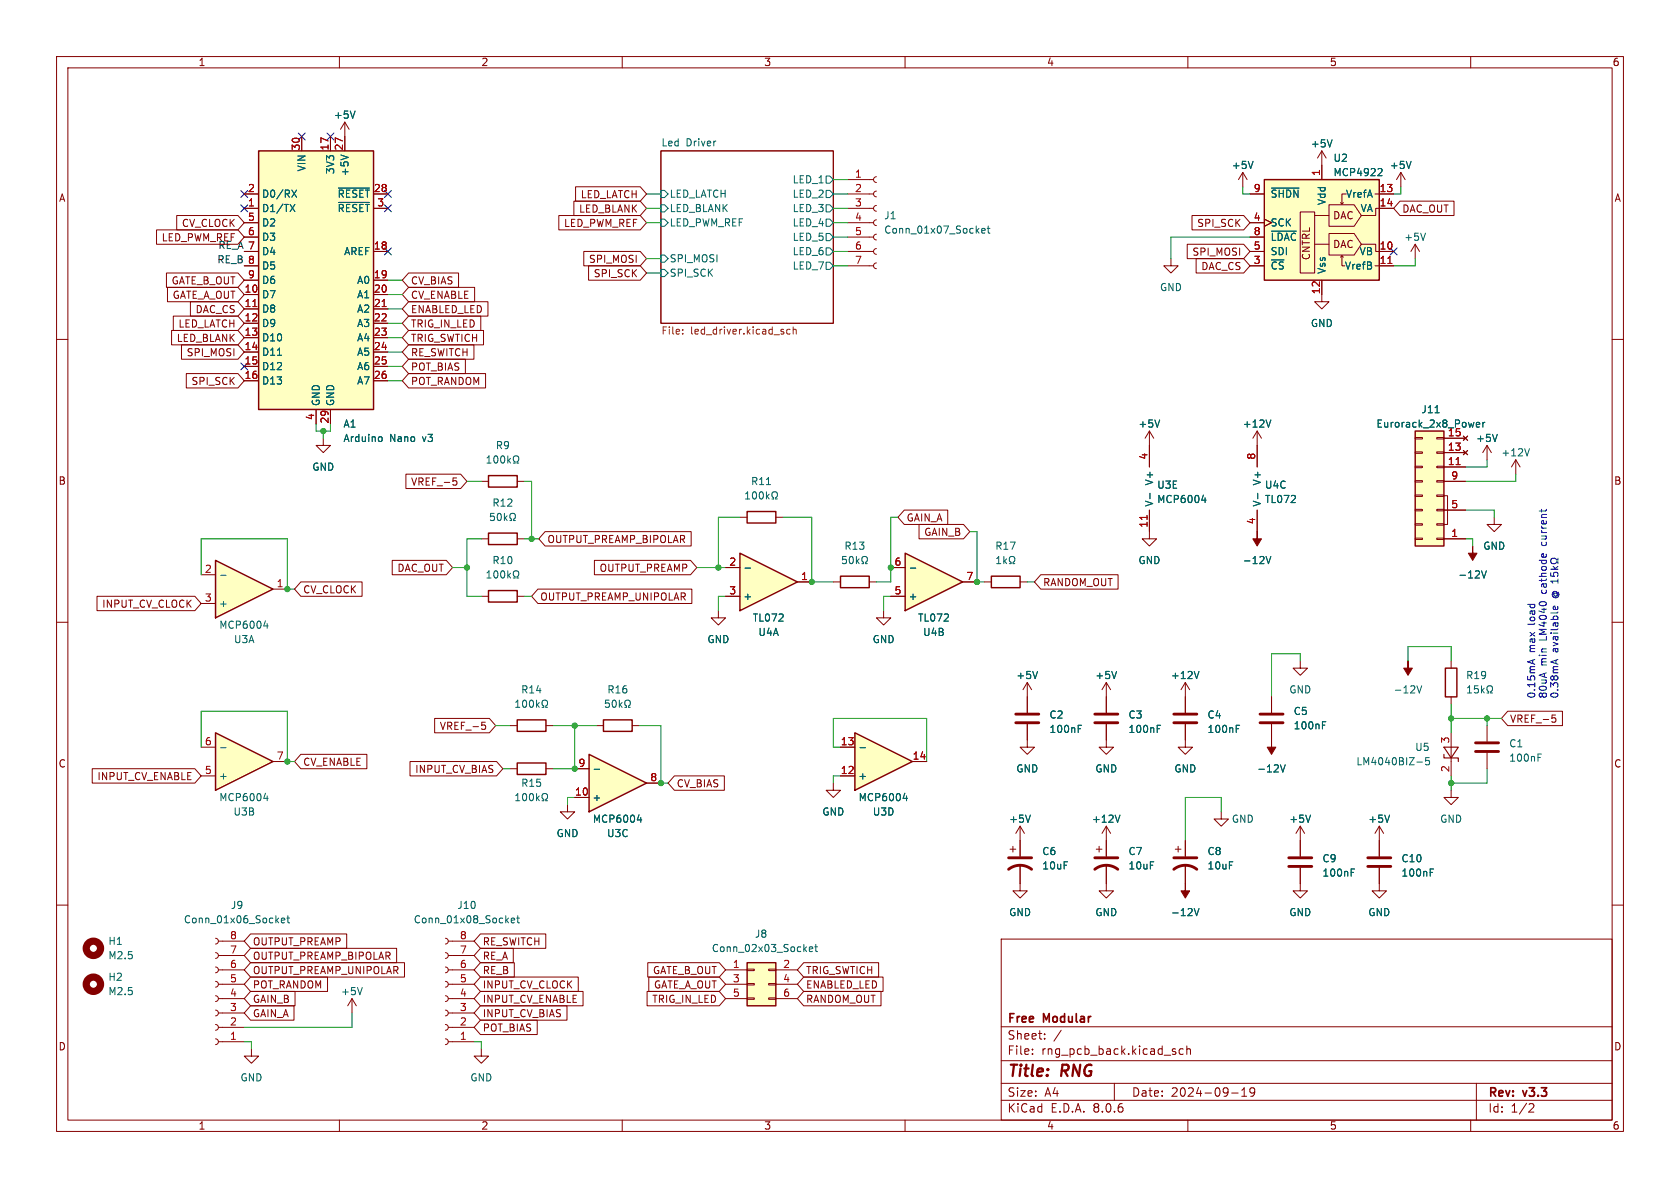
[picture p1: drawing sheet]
<svg xmlns="http://www.w3.org/2000/svg" width="297mm" height="210mm" viewBox="0 0 297 210" stroke-linecap="round" stroke-linejoin="round" font-family="sans-serif">
<g fill="none" stroke="#840000" stroke-width=".18">
<path d="M10 10h277v190h-277zM12 12h273v186h-273zM60 10v2M110 10v2M160 10v2M210 10v2M260 10v2M116.8 26.7h30.5v30.5h-30.5zM219.7 30.5l-.8 1.3M219.7 30.5v2.5M219.7 30.5l.8 1.3M247.6 30.5l-.7 1.3"/>
<path d="M247.6 30.5v2.5M247.6 30.5l.8 1.3M10 60h2M250.2 43.2l-.8 1.3M250.2 43.2v2.5M250.2 43.2l.8 1.3M285 60h2M57.1 77.5v1.2h1.3l-1.3 1.3-1.2-1.3h1.2M262.9 78.7l-.8 1.3M262.9 78.7v2.6M262.9 78.7l.8 1.3M268 81.3l-.8 1.3"/>
<path d="M268 81.3v2.5M268 81.3l.7 1.3M10 110h2M285 110h2M10 160h2M285 160h2M177 166h108v32h-108zM60 198v2M110 198v2M160 198v2M177 194.5h108M177 191.5h108"/>
<path d="M177 187.5h108M177 181.5h108M182.5 186.3v.1M182.5 185.5v.1M184.7 183.6v.1M184.7 182.8v.1M187.6 182.1l-1.3 2M197 191.5v3M207.7 185.4l.1 .1M207.7 185.9l.2 .2-.2 .3M209.2 185.5l-.5-.1-.2 .3v.4l.1 .2h.6M209.8 185.5l.2-.1 .4 .1 .1 .9"/>
<path d="M209.8 184.9v1.5M210 198v2M217.7 193.2h1.2M219.5 193.8h.9M219.5 192.7l.5-.4v1.5M221.8 192.9l-.3 .3h-.3l-.2-.3 .1-.5 .4-.1 .2 .1a.99 .99 0 0 1-.3 1.4h-.3M260 198v2M261 191.5v6.5M270.5 195.1l.5 .1 .2 .3-1 1.1h1"/>
</g>
<g fill="none" stroke="#006464" stroke-width=".18">
<path d="M116.8 33.7h.7l.6 .6-.6 .6h-.7zM116.8 36.2h.7l.6 .6-.6 .7h-.7zM116.8 38.7h.7l.6 .7-.6 .6h-.7zM146 36.2h.7l.6 .6-.6 .7h-.7zM146 31.1h.7l.6 .7-.6 .6h-.7zM146 33.7h.7l.6 .6-.6 .6h-.7zM146 38.7h.7l.6 .7-.6 .6h-.7zM221.5 28.5l-.4 1.3M249.5 28.5l-.5 1.3M116.8 45.1h.7l.6 .6-.6 .7h-.7zM116.8 47.6h.7l.6 .7-.6 .6h-.7zM146 41.3h.7l.6 .6-.6 .6h-.7z"/>
<path d="M146 46.4h.7l.6 .6-.6 .6h-.7zM146 43.8h.7l.6 .7-.6 .6h-.7zM252 41.2l-.4 1.3M264.7 76.8l-.4 1.2M270.4 79.3l-.4 1.3"/>
</g>
<path d="M120.7 58.9v.2M120.7 58.3v.1M139.7 58.3l-.4-.1-.2 .3 .1 .5h.5M140.2 58.3l.2-.1 .3 .1 .1 .8M140.2 57.8v1.3" fill="none" stroke="#725600" stroke-width=".18"/>
<circle cx="16.5" cy="174" r="1.27" fill="none" stroke="#840000" stroke-width="1.3"/>
<path d="M45.7 26.7h20.3v45.7h-20.3z" fill="#ffffc2"/>
<path d="M45.7 26.7h20.3v45.7h-20.3z" fill="none" stroke="#840000" stroke-width=".25"/>
<g fill="none" stroke="#840000" stroke-width=".18">
<path d="M43.2 36.8h2.5M43.2 34.3h2.5M43.2 39.4h2.5M53.3 24.1v2.6M58.4 24.1v2.6M61 21.6v5.1M61 21.6l-.8 1.3M61 21.6l.7 1.3M66 36.8h2.6M66 34.3h2.6M43.2 52.1h2.5M43.2 54.6h2.5"/>
<path d="M43.2 57.2h2.5M43.2 59.7h2.5M43.2 44.5h2.5M43.2 49.5h2.5M43.2 41.9h2.5M43.2 47h2.5M66 52.1h2.6M66 54.6h2.6M66 57.2h2.6M66 59.7h2.6M66 44.5h2.6M66 49.5h2.6"/>
<path d="M43.2 62.2h2.5M43.2 64.8h2.5M43.2 67.3h2.5M55.9 72.4v2.5M58.4 72.4v2.5M66 62.2h2.6M66 64.8h2.6M66 67.3h2.6M85.1 185.4v1.3h1.3l-1.3 1.3-1.3-1.3h1.3"/>
</g>
<path d="M62.8 19.6l-.4 1.3M51.3 36.1l.8 1.3M51.6 33.6l.8 1.3M52.1 36.1l-.8 1.3M52.4 33.6l-.8 1.3M59.8 33.2h5.5M59.8 35.8h5.5M60.3 27.4l1.2 .4M49 62.8h.8M67.1 77.2l.3 .1 .2 .1-.1 .5-.4 .1" fill="none" stroke="#006464" stroke-width=".18"/>
<path d="M44.7 54.2h.7M67.6 54.2h.7" fill="none" stroke="#a90000" stroke-width=".18"/>
<path d="M132.1 170.2h5.1v7.6h-5.1z" fill="#ffffc2"/>
<g fill="none" stroke="#840000" stroke-width=".18">
<path d="M207 45.7v1.3h1.3l-1.3 1.3-1.3-1.3h1.3M100.3 142.2v1.3h1.3l-1.3 1.3-1.2-1.3h1.2M62.2 176.5l-.7 1.3M62.2 176.5v2.6M62.2 176.5l.8 1.3M78.7 165.9l.4 .1 .1 .4-.1 .3-.4 .2M78.7 168.4l.4 .2 .1 .3-.1 .4-.4 .1M78.7 170.9l.4 .2 .1 .4-.1 .3-.4 .2M78.7 173.5l.4 .1 .1 .4-.1 .3-.4 .2M78.7 176l.4 .2 .1 .3-.1 .4-.4 .1M78.7 178.6l.4 .1 .1 .4-.1 .3-.4 .2M79.2 171.5h4.6"/>
<path d="M79.2 174h4.6M79.2 176.5h4.6M79.2 166.4h4.6M79.2 168.9h4.6M79.2 179.1h4.6M128.3 171.5h3.8M128.3 174h3.8M128.3 176.5h3.8M132.1 176.4h1.2v.3h-1.2zM132.1 173.9h1.2v.2h-1.2zM132.1 171.3h1.2v.3h-1.2zM135.9 176.4h1.3v.3h-1.3z"/>
<path d="M135.9 173.9h1.3v.2h-1.3zM135.9 171.3h1.3v.3h-1.3zM137.2 171.5h3.8M137.2 174h3.8M137.2 176.5h3.8M44.4 185.4v1.3h1.3l-1.3 1.3-1.2-1.3h1.2M78.7 181.1l.4 .2 .1 .3-.1 .4-.4 .1M78.7 183.6l.4 .2 .1 .4-.1 .3-.4 .2M79.2 181.6h4.6M79.2 184.2h4.6"/>
</g>
<path d="M132.1 170.2h5.1v7.6h-5.1z" fill="none" stroke="#840000" stroke-width=".25"/>
<path d="M64 174.6l-.4 1.2M90.4 162.7l.6-.1-.1-.2-.3-.1-.2 .2v.6h.5M91.3 162.3h.5M91.5 161.9v1.1l.3 .1M143.1 167.8l.6-.1-.1-.3h-.3l-.2 .2v.6h.5M144 167.4h.5M144.2 166.9v1.1l.3 .2" fill="none" stroke="#006464" stroke-width=".18"/>
<path d="M38.1 129.5l10.2 5.1-10.2 5.1z" fill="#ffffc2"/>
<path d="M86.4 104.4h5v2h-5zM38.1 129.5l10.2 5.1-10.2 5.1zM91.4 127.3h5.1v2h-5.1z" fill="none" stroke="#840000" stroke-width=".25"/>
<g fill="none" stroke="#840000" stroke-width=".18">
<path d="M85.1 105.4h1.3M91.4 105.4h1.3M35.6 137.2h2.5M35.6 132.1h2.5M48.3 134.6h2.5M90.2 128.3h1.2M96.5 128.3h1.3M38.1 165.9l.4 .1 .1 .4-.1 .3-.4 .2M38.1 168.4l.4 .2 .1 .3-.1 .4-.4 .1M38.1 170.9l.4 .2 .1 .4-.1 .3-.4 .2M38.1 173.5l.4 .1 .1 .4-.1 .3-.4 .2M38.1 176l.4 .2 .1 .3-.1 .4-.4 .1"/>
<path d="M38.1 178.6l.4 .1 .1 .4-.1 .3-.4 .2M38.6 166.4h4.6M38.6 168.9h4.6M38.6 171.5h4.6M38.6 174h4.6M38.6 176.5h4.6M38.6 179.1h4.6M38.1 181.1l.4 .2 .1 .3-.1 .4-.4 .1M38.1 183.6l.4 .2 .1 .4-.1 .3-.4 .2M38.6 181.6h4.6M38.6 184.2h4.6"/>
</g>
<g fill="none" stroke="#006464" stroke-width=".18">
<path d="M86.1 102.2h.7M86.1 101.3l.4-.4v1.3M87.4 101l.2-.1a.68 .68 0 0 1 .4 .6 .68 .68 0 0 1-.4 .7l-.2-.1-.1-.4zM88.6 101l.2-.1a.68 .68 0 0 1 .4 .6 .68 .68 0 0 1-.4 .7l-.2-.1-.1-.4zM89.8 100.9v1.3M89.9 101.7l.4 .5M90.3 101.3l-.5 .5M90.7 102.2h.3v-.3a.54 .54 0 0 1-.2-.7 .54 .54 0 0 1 .7-.2 .58 .58 0 0 1-.1 .9v.3h.3M39 132.2h1M91.2 125h.7M91.2 124.1l.3-.3v1.2M92.5 123.9l.2-.1a.68 .68 0 0 1 .4 .6 .68 .68 0 0 1-.4 .6l-.2-.1-.1-.3z"/>
<path d="M93.7 123.9l.2-.1a.68 .68 0 0 1 .4 .6 .68 .68 0 0 1-.4 .6l-.2-.1-.1-.3zM94.9 123.8v1.2M95 124.6l.3 .4M95.3 124.2l-.4 .5M95.8 125h.3v-.2a.54 .54 0 0 1-.2-.7 .54 .54 0 0 1 .7-.3 .58 .58 0 0 1-.1 1v.2h.3M46.6 141.1h.8M47.2 140.7v.8M49.7 162.7l.6-.1v-.2l-.4-.1-.2 .2 .1 .6h.5M50.7 162.3h.5M50.9 161.9v1.1l.3 .1"/>
</g>
<path d="M104.1 133.4l10.2 5-10.2 5.1z" fill="#ffffc2"/>
<path d="M91.4 134.9h5.1v2h-5.1zM104.1 133.4l10.2 5-10.2 5.1zM106.7 127.3h5.1v2h-5.1z" fill="none" stroke="#840000" stroke-width=".25"/>
<path d="M90.2 135.9h1.2M96.5 135.9h1.3M101.6 135.9h2.5M105.4 128.3h1.3M111.8 128.3h1.2M114.3 138.4h2.5M101.6 141h2.5" fill="none" stroke="#840000" stroke-width=".18"/>
<g fill="none" stroke="#006464" stroke-width=".18">
<path d="M105.1 136h.9M107.7 123.8h-.6l-.1 .6 .2-.1h.4l.1 .2v.4l-.2 .1-.5-.1M108.3 123.9l.2-.1a.68 .68 0 0 1 .5 .6 .68 .68 0 0 1-.5 .6l-.2-.1-.1-.3zM109.5 123.8v1.2M109.6 124.6l.4 .4M110 124.2l-.5 .5M110.5 125h.3v-.2a.54 .54 0 0 1-.3-.7 .54 .54 0 0 1 .7-.3 .58 .58 0 0 1-.1 1v.2h.3M91.2 141.5h.7M91.2 140.6l.3-.3v1.2M92.5 140.4l.2-.1a.68 .68 0 0 1 .4 .6 .68 .68 0 0 1-.4 .6l-.2-.1-.1-.3zM93.7 140.4l.2-.1a.68 .68 0 0 1 .4 .6 .68 .68 0 0 1-.4 .6l-.2-.1-.1-.3zM94.9 140.3v1.2"/>
<path d="M95 141.1l.3 .4M95.3 140.7l-.4 .5M95.8 141.5h.3v-.2a.54 .54 0 0 1-.2-.7 .54 .54 0 0 1 .7-.3 .58 .58 0 0 1-.1 1v.2h.3M112.7 144.9h.8M113.3 144.5v.9"/>
</g>
<path d="M38.1 99.1l10.2 5-10.2 5.1z" fill="#ffffc2"/>
<path d="M38.1 99.1l10.2 5-10.2 5.1zM86.4 94.2h5v2.1h-5zM86.4 84.1h5v2h-5zM132.1 90.4h5.1v2.1h-5.1zM148.6 101.9h5.1v2h-5.1z" fill="none" stroke="#840000" stroke-width=".25"/>
<g fill="none" stroke="#840000" stroke-width=".18">
<path d="M149.9 39.4h4.5M149.9 36.8h4.5M149.9 34.3h4.5M149.9 31.8h4.5M154.9 38.9l-.3 .1-.2 .4 .2 .3 .3 .2M154.9 36.3l-.3 .2-.2 .3 .2 .4 .3 .1M154.9 33.8l-.3 .1-.2 .4 .2 .3 .3 .2M154.9 31.2l-.3 .2-.2 .4 .2 .3 .3 .2M149.9 47h4.5M149.9 44.5h4.5M149.9 41.9h4.5M154.9 46.5l-.3 .1-.2 .4 .2 .3 .3 .2"/>
<path d="M154.9 43.9l-.3 .2-.2 .4 .2 .3 .3 .2M154.9 41.4l-.3 .2-.2 .3 .2 .4 .3 .1M85.1 95.3h1.3M85.1 85.1h1.3M91.4 95.3h1.3M91.4 85.1h1.3M130.8 91.4h1.3M137.2 91.4h1.2M203.2 94v1.3h1.3l-1.3 1.2-1.3-1.2h1.3M35.6 101.6h2.5M35.6 106.7h2.5M48.3 104.1h2.5"/>
<path d="M147.3 102.9h1.3M153.7 102.9h1.2"/>
</g>
<g fill="none" stroke="#006464" stroke-width=".18">
<path d="M174.7 39.9v1.1l.3 .2M173.6 40.8l.6-.1-.1-.3h-.4l-.1 .2v.6h.5M174.5 40.4h.5M86.1 81.9h.7M86.1 81l.4-.4v1.3M87.4 90.7h-.6l-.1 .7 .2-.2 .4 .1 .1 .2v.4l-.2 .1-.5-.1M87.5 80.6h.1a.68 .68 0 0 1 .4 .6 .68 .68 0 0 1-.4 .7 .84 .84 0 0 1-.1-1.3zM88 90.9l.2-.2a.68 .68 0 0 1 .4 .7 .68 .68 0 0 1-.4 .6l-.2-.1-.1-.4zM88.6 80.7l.2-.1a.68 .68 0 0 1 .4 .6 .68 .68 0 0 1-.4 .7l-.2-.2-.1-.3zM89.2 90.7v1.3M89.3 91.5l.4 .5M89.7 91.2l-.5 .5"/>
<path d="M89.8 80.6v1.3M89.9 81.4l.4 .5M90.1 92h.3v-.2a.54 .54 0 0 1-.2-.8 .54 .54 0 0 1 .7-.2 .58 .58 0 0 1-.1 1v.2h.3M90.3 81l-.5 .5M90.7 81.9h.3v-.3a.54 .54 0 0 1-.2-.7 .54 .54 0 0 1 .7-.3 .58 .58 0 0 1-.1 1v.3h.3M131.8 88.2h.7M131.8 87.3l.4-.4v1.3M133.1 87.1l.2-.2a.68 .68 0 0 1 .5 .7 .68 .68 0 0 1-.5 .6l-.2-.1-.1-.4zM134.3 87.1l.2-.2a.68 .68 0 0 1 .5 .7 .68 .68 0 0 1-.5 .6l-.2-.1-.1-.4zM135.5 85.7h.7M135.5 86.9v1.3M135.6 87.7l.4 .5"/>
<path d="M136 87.4l-.5 .4M136.5 88.2h.3v-.2a.54 .54 0 0 1-.3-.8 .54 .54 0 0 1 .8-.2 .58 .58 0 0 1-.2 1v.2h.3M149.6 98.4h-.6l-.1 .6 .2-.1h.4l.1 .2v.4l-.2 .1-.5-.1M150.3 98.5l.1-.1a.68 .68 0 0 1 .5 .6 .68 .68 0 0 1-.5 .6l-.1-.1-.2-.3zM151.4 98.4v1.2M151.5 99.2l.4 .4M151.9 98.8l-.5 .5M152.4 99.6h.3v-.2a.54 .54 0 0 1-.3-.7 .54 .54 0 0 1 .8-.3 .58 .58 0 0 1-.2 1v.2h.3M39 101.7h1M46.6 110.6h.8M47.2 110.2v.9"/>
</g>
<path d="M151.1 129.5l10.2 5.1-10.2 5.1z" fill="#ffffc2"/>
<path d="M175.3 101.9h5v2h-5zM151.1 129.5l10.2 5.1-10.2 5.1z" fill="none" stroke="#840000" stroke-width=".25"/>
<g fill="none" stroke="#840000" stroke-width=".18">
<path d="M174 102.9h1.3M180.3 102.9h1.3M147.3 138.4v1.3h1.3l-1.3 1.3-1.3-1.3h1.3M148.6 137.2h2.5M148.6 132.1h2.5M161.3 134.6h2.5M181.6 128v4.1h1.3l-1.3 1.3-1.3-1.3h1.3M181.6 120.7v5.3M181.6 120.7l-.8 1.2M181.6 120.7l.8 1.2M195.6 128v4.1h1.2l-1.2 1.3-1.3-1.3h1.3M195.6 120.7v5.3"/>
<path d="M195.6 120.7l-.8 1.2M195.6 120.7l.7 1.2M178.6 150.1h1M179.1 149.6v1M180.3 152.9v4.6h1.3l-1.3 1.3-1.2-1.3h1.2M180.3 146.1l-.7 1.2M180.3 146.1v5.3M180.3 146.1l.8 1.2M193.8 150.1h1M194.3 149.6v1M195.6 152.9v4.6h1.2l-1.2 1.3-1.3-1.3h1.3M195.6 146.1v5.3"/>
<path d="M195.6 146.1l-.8 1.2M195.6 146.1l.7 1.2"/>
</g>
<g fill="none" stroke="#006464" stroke-width=".18">
<path d="M176.2 99.6h.7M176.2 98.7l.4-.3v1.2M177.5 98.4v1.2M177.6 99.2l.4 .4M178 98.8l-.5 .5M178.4 99.6h.3v-.2a.54 .54 0 0 1-.2-.7 .54 .54 0 0 1 .7-.3 .58 .58 0 0 1-.1 1v.2h.3M183.4 118.7l-.4 1.3M197.4 118.7l-.4 1.3M152 132.2h1M190.6 128.8h.4M190.6 128.2h.6M204.6 128.8h.4"/>
<path d="M204.6 128.2h.6M159.7 141.1h.7M160.3 140.7v.8M182.2 144.1l-.5 1.3M198 144.1l-.4 1.3"/>
</g>
<path d="M179.6 127.8h4M179.6 126.2h4M193.5 127.8h4.1M193.5 126.2h4.1M178.3 153.7a3.3 3.3 0 0 1 4.1 0M178.3 151.6h4.1M193.5 153.7a3.3 3.3 0 0 1 4.1 0M193.5 151.6h4.1" fill="none" stroke="#840000" stroke-width=".51"/>
<circle cx="16.5" cy="167.6" r="1.27" fill="none" stroke="#840000" stroke-width="1.3"/>
<path d="M130.8 97.8l10.2 5.1-10.2 5.1z" fill="#ffffc2"/>
<path d="M130.8 97.8l10.2 5.1-10.2 5.1z" fill="none" stroke="#840000" stroke-width=".25"/>
<path d="M127 108v1.2h1.3l-1.3 1.3-1.3-1.3h1.3M128.3 100.3h2.5M128.3 105.4h2.5M141 102.9h2.5M156.2 108v1.2h1.3l-1.3 1.3-1.3-1.3h1.3" fill="none" stroke="#840000" stroke-width=".18"/>
<path d="M131.7 100.4h1" fill="none" stroke="#006464" stroke-width=".18"/>
<path d="M160 97.8l10.2 5.1-10.2 5.1z" fill="#ffffc2"/>
<path d="M160 97.8l10.2 5.1-10.2 5.1z" fill="none" stroke="#840000" stroke-width=".25"/>
<path d="M157.5 105.4h2.5M157.5 100.3h2.5M170.2 102.9h2.5" fill="none" stroke="#840000" stroke-width=".18"/>
<path d="M160.9 100.4h1" fill="none" stroke="#006464" stroke-width=".18"/>
<path d="M250.2 76.2h5.1v20.3h-5.1z" fill="#ffffc2"/>
<g fill="none" stroke="#840000" stroke-width=".18">
<path d="M233.7 26.7l-.8 1.2M233.7 26.7v2.5M233.7 26.7l.7 1.2M233.7 52.1v1.2h1.2l-1.2 1.3-1.3-1.3h1.3M250.2 77.3h1.3v.3h-1.3zM250.2 79.9h1.3v.2h-1.3zM254 77.3h1.3v.3h-1.3zM254 79.9h1.3v.2h-1.3zM255.3 77.5h3.8M258.7 79.6l.8 .8M258.7 77.1l.8 .8M259.5 79.6l-.8 .8"/>
<path d="M259.5 77.1l-.8 .8M250.2 82.4h1.3v.3h-1.3zM250.2 85h1.3v.2h-1.3zM250.2 87.5h1.3v.3h-1.3zM250.2 90h1.3v.3h-1.3zM250.2 92.6h1.3v.2h-1.3zM250.2 95.1h1.3v.3h-1.3zM254 82.4h1.3v.3h-1.3zM254 85h1.3v.2h-1.3zM254 87.5h1.3v.3h-1.3zM254 90h1.3v.3h-1.3zM254 92.6h1.3v.2h-1.3z"/>
<path d="M254 95.1h1.3v.3h-1.3zM255.3 87.6h.6v5.1h-.6M255.3 95.3h3.8M255.3 82.6h3.8M255.3 80h3.8M255.3 90.2h3.8M255.3 85.1h3.8"/>
</g>
<path d="M250.2 76.2h5.1v20.3h-5.1z" fill="none" stroke="#840000" stroke-width=".25"/>
<path d="M257.4 82.1h.7" fill="none" stroke="#a90000" stroke-width=".18"/>
<path d="M235.5 24.7l-.4 1.3M253.7 73h.7M261 75.1l.6-.1-.1-.3h-.3l-.2 .1 .1 .6h.4M262.1 74.7v.8M262.5 74.7l-.4 .2" fill="none" stroke="#006464" stroke-width=".18"/>
<path d="M223.5 31.8h20.3v17.7h-20.3z" fill="#ffffc2"/>
<g fill="none" stroke="#840000" stroke-width=".18">
<path d="M31.2 38.1h10.9l1.1 1.3-1.1 1.2h-10.9zM43.2 34.3h2.5M43.2 36.8h2.5M43.2 39.4h2.5M53.3 24.1v2.6M58.4 24.1v2.6M61 24.1v2.6M66 34.3h2.6M66 36.8h2.6M98.8 38.1h14.4l1.1 1.3-1.1 1.2h-14.4zM101.5 35.6h11.7l1.1 1.2-1.1 1.3h-11.7zM101.8 33h11.4l1.1 1.3-1.1 1.3h-11.4z"/>
<path d="M210.7 38.1h9.2l1.1 1.3-1.1 1.2h-9.2zM221 34.3h2.5M221 39.4h2.5M223.5 38.7l1.3 .7-1.3 .6M229.9 37.5h2.5v10.8h-2.5zM232.4 38.1h2.5M233.7 29.2v2.6M234.9 36.2h4.5l1.3 1.9-1.3 1.9h-4.5zM237 35.8l.2 .3M237.5 35.8l-.3 .3M238 34.3h-.8v1.8M243.1 34.3h3.3"/>
<path d="M246.4 36.8h-3.2v1.3h-2.5M247.5 35.6h9.6v2.5h-9.6l-1.1-1.3zM27.7 40.6h14.4l1.1 1.3-1.1 1.3h-14.4zM29.4 48.3h12.7l1.1 1.2-1.1 1.3h-12.7zM29.6 50.8h12.5l1.1 1.3-1.1 1.2h-12.5zM30.3 58.4h11.8l1.1 1.3-1.1 1.3h-11.8zM30.6 55.9h11.5l1.1 1.3-1.1 1.2h-11.5zM33.7 53.3h8.4l1.1 1.3-1.1 1.3h-8.4zM43.2 47h2.5M43.2 44.5h2.5M43.2 41.9h2.5M43.2 52.1h2.5"/>
<path d="M43.2 54.6h2.5M43.2 57.2h2.5M43.2 59.7h2.5M43.2 49.5h2.5M66 44.5h2.6M66 52.1h2.6M66 54.6h2.6M66 57.2h2.6M66 59.7h2.6M66 49.5h2.6M72.2 48.3h8.9v2.5h-8.9l-1.1-1.3zM72.2 50.8h11.7v2.5h-11.7l-1.1-1.2z"/>
<path d="M72.2 53.3h14.1v2.6h-14.1l-1.1-1.3zM72.2 58.4h13.3v2.6h-13.3l-1.1-1.3zM72.2 55.9h12.8v2.5h-12.8l-1.1-1.2zM103.2 44.4h10l1.1 1.3-1.1 1.3h-10zM104.1 47h9.1l1.1 1.3-1.1 1.2h-9.1zM209.9 43.2h10l1.1 1.3-1.1 1.2h-10zM211.5 45.7h8.4l1.1 1.3-1.1 1.3h-8.4zM221 47h2.5M221 44.5h2.5M221 41.9h2.5M232.4 43.2h2.5M233.7 49.5v2.6"/>
<path d="M234.9 41.3h4.5l1.3 1.9-1.3 1.9h-4.5zM237.2 45.2v1.8h.5M237.2 45.2l-.2 .3M237.2 45.2l.3 .3M240.7 43.2h2.5v1.3h3.2M243.1 47h3.3M32.1 61h10l1.1 1.2-1.1 1.3h-10zM32.9 66h9.2l1.1 1.3-1.1 1.3h-9.2zM43.2 62.2h2.5M43.2 64.8h2.5M43.2 67.3h2.5M55.9 72.4v2.5"/>
<path d="M58.4 72.4v2.5M66 62.2h2.6M66 64.8h2.6M66 67.3h2.6M72.2 66h13.6v2.6h-13.6l-1.1-1.3zM72.2 63.5h10.1v2.5h-10.1l-1.1-1.2zM72.2 61h11.6v2.5h-11.6l-1.1-1.3zM203.2 76.2v6.4M203.2 76.2l-.8 1.3M203.2 76.2l.8 1.3M222.2 76.2v6.4M222.2 76.2l-.7 1.3"/>
<path d="M222.2 76.2l.8 1.3M255.3 77.5h3.8M258.7 79.6l.8 .8M258.7 77.1l.8 .8M259.5 79.6l-.8 .8M259.5 77.1l-.8 .8M69.3 99.1h9.6l1.1 1.2-1.1 1.3h-9.6zM71.8 83.8h9.6l1.1 1.3-1.1 1.3h-9.6zM80.1 84.5h.6M80.2 85h.3l.3 .2-.1 .5-.5 .1M96.4 94h25.8v2.5h-25.8l-1.2-1.2zM105.1 99.1h17l1.1 1.2-1.1 1.3h-17z"/>
<path d="M159.9 90.2h7.6v2.5h-7.6l-1.2-1.3zM162.5 92.7h7.8l1.1 1.3-1.1 1.3h-7.8zM203.2 90.2v3.8M222.2 90.2v3.8M255.3 95.3h3.8M255.3 82.6h3.8M255.3 80h3.8M255.3 90.2h3.8M255.3 85.1h3.8M264.2 91.4v1.3h1.2l-1.2 1.3-1.3-1.3h1.3M17.1 105.4h17.3l1.2 1.3-1.2 1.3h-17.3zM53.2 102.9h10.8v2.5h-10.8l-1.1-1.3z"/>
<path d="M95.1 104.1h27.2v2.6h-27.2l-1.1-1.3zM128.3 105.4h2.5M128.3 100.3h2.5M141 102.9h2.5M157.5 105.4h2.5M157.5 100.3h2.5M170.2 102.9h2.5M184 101.6h13.7v2.5h-13.7l-1.1-1.2zM229.9 116.8v1.3h1.2l-1.2 1.3-1.3-1.3h1.3M256.5 116.8v1.3M16.3 135.9h18.1l1.2 1.3-1.2 1.2h-18.1zM53.2 133.3h11.7v2.6h-11.7l-1.1-1.3z"/>
<path d="M72.5 134.6h15.3l1.1 1.3-1.1 1.3h-15.3zM76.8 127h9.7l1.1 1.3-1.1 1.2h-9.7zM85.2 127.7h.6M85.3 128.2h.3l.3 .2-.1 .4-.5 .1M101.6 135.9h2.5M114.3 138.4h2.5M119.2 137.2h8.9v2.5h-8.9l-1.1-1.3zM148.6 137.2h2.5M148.6 132.1h2.5M161.3 134.6h2.5M181.6 123.2v2.8M181.6 128v2.8"/>
<path d="M195.6 123.2v2.8M195.6 128v2.8M209.5 128v4.1h1.3l-1.3 1.3-1.2-1.3h1.2M209.5 120.7v5.3M209.5 120.7l-.7 1.2M209.5 120.7l.8 1.2M224.8 123.2v2.8M224.8 128v2.8M256.5 129.5v7.7M256.5 139.7v1.3h1.3l-1.3 1.2-1.2-1.2h1.2M256.5 123.2v1.3M262.9 128.3v2.8"/>
<path d="M262.9 133.1v2.8M266.5 125.7h9.7v2.6h-9.7l-1.1-1.3zM274.4 126.4h.6M274.5 126.9h.3l.3 .2-.1 .4-.5 .2M101.6 141h2.5M180.3 148.6v2.8M180.3 152.9v3.3M195.6 148.6v2.8M195.6 152.9v3.3M207.8 150.1h1M208.3 149.6v1M209.5 148.6v2.8"/>
<path d="M209.5 152.9v3.3M215.9 143.5v1.3h1.3l-1.3 1.3-1.3-1.3h1.3M229.9 153.4v4.1h1.2l-1.2 1.3-1.3-1.3h1.3M229.9 146.1l-.8 1.2M229.9 146.1v5.3M229.9 146.1l.7 1.2M243.8 153.4v4.1h1.3l-1.3 1.3-1.2-1.3h1.2M243.8 146.1l-.7 1.2M243.8 146.1v5.3M243.8 146.1l.8 1.2M44.3 167.6h25.8v2.6h-25.8l-1.1-1.3zM44.3 170.2h27.2v2.5h-27.2l-1.1-1.2z"/>
<path d="M44.3 165.1h17v2.5h-17l-1.1-1.2zM44.3 172.7h13.6v2.6h-13.6l-1.1-1.3zM44.3 177.8h7.7v2.5h-7.7l-1.1-1.2zM44.3 175.3h7.9v2.5h-7.9l-1.1-1.3zM84.9 172.7h17.3v2.6h-17.3l-1.1-1.3zM84.9 175.3h18.2v2.5h-18.2l-1.1-1.3zM84.9 177.8h15.3v2.5h-15.3l-1.1-1.2zM84.9 170.2h6v2.5h-6l-1.1-1.2zM84.9 167.6h5.8v2.6h-5.8l-1.1-1.3zM84.9 165.1h11.6v2.5h-11.6l-1.1-1.2zM114.4 175.3h12.8l1.1 1.2-1.1 1.3h-12.8zM114.5 170.2h12.7l1.1 1.3-1.1 1.2h-12.7z"/>
<path d="M114.7 172.7h12.5l1.1 1.3-1.1 1.3h-12.5zM142.1 172.7h14v2.6h-14l-1.1-1.3zM142.1 170.2h13.2v2.5h-13.2l-1.1-1.2zM142.1 175.3h13.7v2.5h-13.7l-1.1-1.3zM84.9 180.3h10.1v2.6h-10.1l-1.1-1.3z"/>
</g>
<path d="M223.5 31.8h20.3v17.7h-20.3zM255.5 118.1h2.1v5.1h-2.1z" fill="none" stroke="#840000" stroke-width=".25"/>
<path d="M44.7 54.2h.7M67.6 54.2h.7M245.4 46.6h.7M202.8 91.1v.7M257.4 82.1h.7" fill="none" stroke="#a90000" stroke-width=".18"/>
<g fill="none" stroke="#006464" stroke-width=".18">
<path d="M62.8 19.6l-.4 1.3M51.3 36.1l.8 1.3M51.6 33.6l.8 1.3M52.1 36.1l-.8 1.3M52.4 33.6l-.8 1.3M59.8 33.2h5.5M59.8 35.8h5.5M60.3 27.4l1.2 .4M221.5 28.5l-.4 1.3M224.8 33.2h4.8M235.5 24.7l-.4 1.3M243.8 29.8l.4 .1 .1 .3-.8 .9h.8"/>
<path d="M249.5 28.5l-.5 1.3M224.8 40.9h4.4M49 62.8h.8M67.1 77.2l.3 .1 .2 .1-.1 .5-.4 .1M205 74.2l-.4 1.3M224.7 74.2l-.5 1.3M253.7 73h.7M261 75.1l.6-.1-.1-.3h-.3l-.2 .1 .1 .6h.4M262.1 74.7v.8M262.5 74.7l-.4 .2M264.7 76.8l-.4 1.2M203.3 87.2v1"/>
<path d="M212.4 88.4h.8M213 88v.8M222.3 87.2v1M223.8 98.4l.4 1.2 .5-1.2M131.7 100.4h1M160.9 100.4h1M183.4 118.7l-.4 1.3M197.4 118.7l-.4 1.3M212 118.7l-.5 1.3M261.9 100.9l.4 1.3 .5-1.3M105.1 136h.9M152 132.2h1"/>
<path d="M190.6 128.8h.4M190.6 128.2h.6M204.6 128.8h.4M204.6 128.2h.6M218.6 128.8h.4M218.6 128.2h.6M226.4 135.2l.4 1.3 .4-1.3M233.8 128.2h.4M233.8 127.6h.6M250.5 121.2l.4 1.3 .4-1.3M250.5 134.7h1M252.7 133.9h-.6l-.1 .6 .2-.1 .4 .1 .1 .2v.4l-.2 .1-.5-.1"/>
<path d="M259.4 122.5h.8M259.4 121.6l.4-.4v1.3M261.3 121.2h-.6l-.1 .6 .2-.1 .4 .1 .2 .2-.1 .4-.2 .1-.5-.1M261.9 121.2v1.3M262 122l.4 .5M262.4 121.7l-.5 .4M262.9 122.5h.3v-.2a.54 .54 0 0 1-.3-.8 .54 .54 0 0 1 .8-.2 .59 .59 0 0 1-.2 1v.2h.3M271.9 133.9h.4M271.9 133.3h.6M112.7 144.9h.8M113.3 144.5v.9M159.7 141.1h.7"/>
<path d="M160.3 140.7v.8M182.2 144.1l-.5 1.3M198 144.1l-.4 1.3M231.7 144.1l-.4 1.3M238.9 154.2h.4M238.9 153.6h.6M245.7 144.1l-.5 1.3M252.8 154.2h.5M252.8 153.6h.6M211.1 160.6l.4 1.3 .5-1.3"/>
</g>
<path d="M207.5 127.8h4.1M207.5 126.2h4.1M222.8 127.8h4M222.8 126.2h4M260.9 132.8h4M260.9 131.3h4M207.5 153.7a3.3 3.3 0 0 1 4.1 0M207.5 151.6h4.1M227.8 153.2h4.1M227.8 151.6h4.1M241.8 153.2h4.1M241.8 151.6h4.1" fill="none" stroke="#840000" stroke-width=".51"/>
<g fill="#840000" stroke="#840000" stroke-width=".18">
<path d="M248.9 116.8v1.3h.8l-.8 1.3-.7-1.3h.7z"/>
<path d="M260.3 96.5v1.3h.8l-.8 1.3-.7-1.3h.7z"/>
<path d="M222.2 94v1.3h.8l-.8 1.2-.7-1.2h.7z"/>
<path d="M224.8 130.8v1.3h.8l-.8 1.3-.8-1.3h.8z"/>
<path d="M209.5 156.2v1.3h.8l-.8 1.3-.7-1.3h.7z"/>
</g>
<path d="M255.3 132.1h2.5l-1.3 1.9zM255.3 133.4v.6h2.5v.6" fill="none" stroke="#840000" stroke-width=".2"/>
<g fill="none" stroke="#0000c2" stroke-width=".18">
<path d="M274.2 99.3v.2a.58 .58 0 0 0 1-.2h.2v.3M275.4 98.7v.3h-.2l-.1-.1a.56 .56 0 0 0-.9 .1M271 116.7v.6M271.3 116.6l-1.2 .4M274.2 101.8l.6 .1-.2-.2 .1-.4 .5-.1 .2 .2-.1 .5M274.2 100.6h1.2M274.6 100.1l.5 .5M274.7 104.8h.5M274.8 104.8a.3 .3 0 0 0 0 .5 .3 .3 0 0 0 .4 0 .3 .3 0 0 0 0-.5M275.1 116.7v.6M275.4 107.2v.4l-.2 .2-.6-.1v-.5l.3-.1 .1 .7M275.4 116.6l-1.2 .4"/>
<path d="M275.4 102.4v.7M275.4 104.7a.6 .6 0 0 1 0 .9 .6 .6 0 0 1-.9-.2 .6 .6 0 0 1 .3-.9l.4 .1v.2M275.4 102.7h-1.2l.3 .4M275.4 100.1l-.5 .4"/>
</g>
<g fill="none" stroke="#009600" stroke-width=".18">
<path d="M114.3 34.3h2.5M114.3 36.8h2.5M114.3 39.4h2.5M147.3 34.3h2.6M147.3 36.8h2.6M147.3 39.4h2.6M147.3 31.8h2.6M219.7 33v1.3h1.3M247.6 33v1.3h-1.2M68.6 59.7h2.5M68.6 57.2h2.5M68.6 54.6h2.5"/>
<path d="M68.6 52.1h2.5M68.6 49.5h2.5M114.3 48.3h2.5M114.3 45.7h2.5M147.3 41.9h2.6M147.3 47h2.6M147.3 44.5h2.6M221 41.9h-14v3.8M250.2 45.7v1.3h-3.8M55.9 74.9v1.3h2.5v-1.3M57.1 76.2v1.3M68.6 62.2h2.5"/>
<path d="M68.6 64.8h2.5M68.6 67.3h2.5M82.5 85.1h2.6M85.1 95.3h-2.6v10.1h2.6M92.7 95.3h2.5M92.7 85.1h1.3v10.2M130.8 91.4h-3.8v8.9M138.4 91.4h5.1v11.5h3.8M158.7 91.4h-1.2v11.5h-2.6M171.4 94h1.3v8.9h1.3M259.1 90.2h5.1v1.2M259.1 95.3h1.2v1.2"/>
<path d="M262.9 81.3v1.3h-3.8M268 83.8v1.3h-8.9M35.6 101.6v-6.3h15.2v8.8h1.3M80 100.3h2.5M92.7 105.4h1.3M123.2 100.3h5.1M128.3 105.4h-1.3v2.6M157.5 105.4h-1.3v2.6M181.6 102.9h1.3M229.9 116.8v-1.2h-5.1v7.6M248.9 116.8v-2.5h7.6v2.5M35.6 132.1v-6.4h15.2v8.9h1.3"/>
<path d="M87.6 128.3h2.6M88.9 135.9h1.3M97.8 128.3h7.6M101.6 128.3v7.6h-3.8M113 128.3h3.8v10.1h1.3M148.6 132.1h-1.3v-5.1h16.5v7.6M148.6 137.2h-1.3v1.2M256.5 124.5v5M256.5 137.2v2.5M256.5 127h8.9M262.9 127v1.3M262.9 135.9v2.5h-6.4"/>
<path d="M101.6 141h-1.3v1.2M215.9 143.5v-2.5h-6.4v7.6M62.2 179.1v2.5h-19M43.2 184.2h1.2v1.2M83.8 184.2h1.3v1.2"/>
</g>
<g fill="none" stroke="#000084" stroke-width=".18">
<path d="M42.6 33.7l1.2 1.2M42.6 36.2l1.2 1.2M43.8 33.7l-1.2 1.2M43.8 36.2l-1.2 1.2M52.7 23.5l1.2 1.2M53.9 23.5l-1.2 1.2M57.8 23.5l1.2 1.2M59 23.5l-1.2 1.2M68 36.2l1.2 1.2M68 33.7l1.2 1.2M69.2 36.2l-1.2 1.2M69.2 33.7l-1.2 1.2"/>
<path d="M68 43.8l1.2 1.3M69.2 43.8l-1.2 1.3M245.8 43.8l1.2 1.3M247 43.8l-1.2 1.3M42.6 64.2l1.2 1.2M43.8 64.2l-1.2 1.2"/>
</g>
<g fill="#009600" stroke="#009600" stroke-width=".18">
<circle cx="256.5" cy="138.4" r=".46"/>
<circle cx="262.9" cy="127" r=".46"/>
<circle cx="256.5" cy="127" r=".46"/>
<circle cx="116.8" cy="138.4" r=".46"/>
<circle cx="82.5" cy="100.3" r=".46"/>
<circle cx="94" cy="95.3" r=".46"/>
<circle cx="143.5" cy="102.9" r=".46"/>
<circle cx="157.5" cy="100.3" r=".46"/>
<circle cx="127" cy="100.3" r=".46"/>
<circle cx="50.8" cy="104.1" r=".46"/>
<circle cx="50.8" cy="134.6" r=".46"/>
<circle cx="101.6" cy="135.9" r=".46"/>
<circle cx="101.6" cy="128.3" r=".46"/>
<circle cx="57.1" cy="76.2" r=".46"/>
<circle cx="172.7" cy="102.9" r=".46"/>
</g>
<g font-size="2.8" fill="#840000">
<text x="178" y="190.9">Title:</text>
<text x="187.7" y="190.9">RNG</text>
</g>
<g font-size="2.1" fill="#840000">
<text x="178" y="184">Sheet:</text>
<text x="178" y="181.2">Free</text>
<text x="184.5" y="181.2">Modular</text>
<text x="178" y="186.7">File:</text>
<text x="184.1" y="186.7">rng_pcb_back.kicad_sch</text>
<text x="178" y="196.9">KiCad</text>
<text x="178" y="194.1">Size:</text>
<text x="184.7" y="194.1">A4</text>
<text x="185.7" y="196.9">E.D.A.</text>
<text x="193.3" y="196.9">8.0.6</text>
<text x="200" y="194.1">Date:</text>
<text x="207" y="194.1">2024-09-19</text>
<text x="263" y="194.3">Rev:</text>
<text x="263" y="196.9">Id:</text>
<text x="267.1" y="196.9">1/2</text>
<text x="269.4" y="194.3">v3.3</text>
</g>
<g font-size="1.8" fill="#840000">
<text x="35" y="11.9">1</text>
<text x="85" y="11.9">2</text>
<text x="135" y="11.9">3</text>
<text x="185" y="11.9">4</text>
<text x="235" y="11.9">5</text>
<text x="285" y="11.9">6</text>
<text x="10.3" y="35.9">A</text>
<text x="102.6" y="35.2">LED_LATCH</text>
<text x="285.3" y="35.9">A</text>
<text x="32.1" y="40.3">CV_CLOCK</text>
<text x="99.6" y="40.3">LED_PWM_REF</text>
<text x="102.3" y="37.8">LED_BLANK</text>
<text x="211.5" y="40.3">SPI_SCK</text>
<text x="235.6" y="39">DAC</text>
<text x="247.8" y="37.8">DAC_OUT</text>
<text x="28.5" y="42.9">LED_PWM_REF</text>
<text x="104" y="46.7">SPI_MOSI</text>
<text x="210.7" y="45.4">SPI_MOSI</text>
<text x="212.3" y="47.9">DAC_CS</text>
<text x="231.8" y="46.1" transform="rotate(-90 231.8 46.1)">CNTRL</text>
<text x="235.6" y="44.1">DAC</text>
<text x="30.2" y="50.5">GATE_B_OUT</text>
<text x="30.4" y="53">GATE_A_OUT</text>
<text x="72.5" y="50.5">CV_BIAS</text>
<text x="72.5" y="53">CV_ENABLE</text>
<text x="104.9" y="49.2">SPI_SCK</text>
<text x="31.4" y="58.1">LED_LATCH</text>
<text x="34.5" y="55.6">DAC_CS</text>
<text x="72.5" y="55.6">ENABLED_LED</text>
<text x="72.5" y="58.1">TRIG_IN_LED</text>
<text x="31.1" y="60.6">LED_BLANK</text>
<text x="32.9" y="63.2">SPI_MOSI</text>
<text x="72.5" y="65.7">POT_BIAS</text>
<text x="72.5" y="63.2">RE_SWITCH</text>
<text x="72.5" y="60.6">TRIG_SWTICH</text>
<text x="33.7" y="68.3">SPI_SCK</text>
<text x="72.5" y="68.3">POT_RANDOM</text>
<text x="10.3" y="85.9">B</text>
<text x="72.6" y="86">VREF_-5</text>
<text x="285.3" y="85.9">B</text>
<text x="160.2" y="92.4">GAIN_A</text>
<text x="163.3" y="94.9">GAIN_B</text>
<text x="70.2" y="101.3">DAC_OUT</text>
<text x="96.7" y="96.2">OUTPUT_PREAMP_BIPOLAR</text>
<text x="105.9" y="101.3">OUTPUT_PREAMP</text>
<text x="18" y="107.6">INPUT_CV_CLOCK</text>
<text x="53.5" y="105.1">CV_CLOCK</text>
<text x="95.4" y="106.4">OUTPUT_PREAMP_UNIPOLAR</text>
<text x="184.3" y="103.8">RANDOM_OUT</text>
<text x="77.7" y="129.2">VREF_-5</text>
<text x="266.9" y="128">VREF_-5</text>
<text x="10.3" y="135.9">C</text>
<text x="53.5" y="135.6">CV_ENABLE</text>
<text x="73.3" y="136.8">INPUT_CV_BIAS</text>
<text x="285.3" y="135.9">C</text>
<text x="17.1" y="138.1">INPUT_CV_ENABLE</text>
<text x="119.5" y="139.4">CV_BIAS</text>
<text x="44.6" y="167.3">OUTPUT_PREAMP</text>
<text x="85.2" y="167.3">RE_SWITCH</text>
<text x="44.6" y="169.9">OUTPUT_PREAMP_BIPOLAR</text>
<text x="44.6" y="172.4">OUTPUT_PREAMP_UNIPOLAR</text>
<text x="85.2" y="172.4">RE_B</text>
<text x="85.2" y="169.9">RE_A</text>
<text x="115.3" y="172.4">GATE_B_OUT</text>
<text x="142.4" y="172.4">TRIG_SWTICH</text>
<text x="44.6" y="174.9">POT_RANDOM</text>
<text x="44.6" y="177.5">GAIN_B</text>
<text x="85.2" y="174.9">INPUT_CV_CLOCK</text>
<text x="85.2" y="177.5">INPUT_CV_ENABLE</text>
<text x="115.2" y="177.5">TRIG_IN_LED</text>
<text x="115.5" y="174.9">GATE_A_OUT</text>
<text x="142.4" y="174.9">ENABLED_LED</text>
<text x="142.4" y="177.5">RANDOM_OUT</text>
<text x="10.3" y="185.9">D</text>
<text x="44.6" y="180">GAIN_A</text>
<text x="85.2" y="180">INPUT_CV_BIAS</text>
<text x="85.2" y="182.6">POT_BIAS</text>
<text x="285.3" y="185.9">D</text>
<text x="35" y="199.9">1</text>
<text x="85" y="199.9">2</text>
<text x="135" y="199.9">3</text>
<text x="185" y="199.9">4</text>
<text x="235" y="199.9">5</text>
<text x="285" y="199.9">6</text>
</g>
<g font-size="1.8" fill="#006464">
<text x="58.9" y="21.2">+5V</text>
<text x="116.8" y="26">Led</text>
<text x="121.3" y="26">Driver</text>
<text x="231.6" y="26.3">+5V</text>
<text x="235.6" y="28.8">U2</text>
<text x="46.2" y="35.2">D0/RX</text>
<text x="54.2" y="30.4" transform="rotate(-90 54.2 30.4)">VIN</text>
<text x="59.3" y="30.9" transform="rotate(-90 59.3 30.9)">3V3</text>
<text x="59.6" y="35.2">~{RESET}</text>
<text x="61.8" y="31.3" transform="rotate(-90 61.8 31.3)">+5V</text>
<text x="118.3" y="35.2">LED_LATCH</text>
<text x="140" y="32.6">LED_1</text>
<text x="140" y="35.2">LED_2</text>
<text x="217.7" y="30.1">+5V</text>
<text x="224.5" y="35.2">~{SHDN}</text>
<text x="235.6" y="31.3">MCP4922</text>
<text x="237.8" y="35.2">VrefA</text>
<text x="245.6" y="30.1">+5V</text>
<text x="46.2" y="37.7">D1/TX</text>
<text x="46.2" y="40.2">D2</text>
<text x="59.6" y="37.7">~{RESET}</text>
<text x="118.3" y="37.7">LED_BLANK</text>
<text x="118.3" y="40.2">LED_PWM_REF</text>
<text x="140" y="37.7">LED_3</text>
<text x="140" y="40.2">LED_4</text>
<text x="156.2" y="39">J1</text>
<text x="156.2" y="41.5">Conn_01x07_Socket</text>
<text x="224.5" y="40.2">SCK</text>
<text x="234.5" y="36.4" transform="rotate(-90 234.5 36.4)">Vdd</text>
<text x="240.4" y="37.7">VA</text>
<text x="46.2" y="42.8">D3</text>
<text x="46.2" y="45.3">D4</text>
<text x="46.2" y="47.9">D5</text>
<text x="60.7" y="45.3">AREF</text>
<text x="118.3" y="46.6">SPI_MOSI</text>
<text x="140" y="42.8">LED_5</text>
<text x="140" y="47.9">LED_7</text>
<text x="140" y="45.3">LED_6</text>
<text x="224.5" y="47.9">~{CS}</text>
<text x="224.5" y="45.3">SDI</text>
<text x="224.5" y="42.8">~{LDAC}</text>
<text x="237.7" y="47.9">VrefB</text>
<text x="240.3" y="45.3">VB</text>
<text x="248.2" y="42.8">+5V</text>
<text x="46.2" y="52.9">D7</text>
<text x="46.2" y="50.4">D6</text>
<text x="63" y="50.4">A0</text>
<text x="63" y="52.9">A1</text>
<text x="118.3" y="49.1">SPI_SCK</text>
<text x="205" y="51.7">GND</text>
<text x="234.5" y="48.5" transform="rotate(-90 234.5 48.5)">Vss</text>
<text x="46.2" y="55.5">D8</text>
<text x="46.2" y="58">D9</text>
<text x="63" y="55.5">A2</text>
<text x="63" y="58">A3</text>
<text x="231.6" y="58">GND</text>
<text x="46.2" y="60.6">D10</text>
<text x="46.2" y="63.1">D11</text>
<text x="46.2" y="65.6">D12</text>
<text x="63" y="60.6">A4</text>
<text x="63" y="63.1">A5</text>
<text x="63" y="65.6">A6</text>
<text x="46.2" y="68.2">D13</text>
<text x="56.7" y="71.9" transform="rotate(-90 56.7 71.9)">GND</text>
<text x="59.3" y="71.9" transform="rotate(-90 59.3 71.9)">GND</text>
<text x="63" y="68.2">A7</text>
<text x="60.6" y="75.8">A1</text>
<text x="201.2" y="75.8">+5V</text>
<text x="219.6" y="75.8">+12V</text>
<text x="243.2" y="75.8">Eurorack_2x8_Power</text>
<text x="251.2" y="73.3">J11</text>
<text x="55.1" y="83.4">GND</text>
<text x="60.6" y="78.3">Arduino</text>
<text x="68.9" y="78.3">Nano</text>
<text x="74.8" y="78.3">v3</text>
<text x="87.6" y="79.6">R9</text>
<text x="260.9" y="78.3">+5V</text>
<text x="265.3" y="80.9">+12V</text>
<text x="87" y="89.8">R12</text>
<text x="132.7" y="86">R11</text>
<text x="204.1" y="89.7" transform="rotate(-90 204.1 89.7)">V-</text>
<text x="204.1" y="85.9" transform="rotate(-90 204.1 85.9)">V+</text>
<text x="204.5" y="86.6">U3E</text>
<text x="204.5" y="89.1">MCP6004</text>
<text x="223.1" y="89.7" transform="rotate(-90 223.1 89.7)">V-</text>
<text x="223.1" y="85.9" transform="rotate(-90 223.1 85.9)">V+</text>
<text x="223.5" y="86.6">U4C</text>
<text x="223.5" y="89.1">TL072</text>
<text x="87" y="99.9">R10</text>
<text x="149.2" y="97.4">R13</text>
<text x="175.9" y="97.4">R17</text>
<text x="201.2" y="99.9">GND</text>
<text x="219.6" y="99.9">-12V</text>
<text x="262.1" y="97.4">GND</text>
<text x="38.6" y="107.5">+</text>
<text x="131.3" y="106.3">+</text>
<text x="160.5" y="106.3">+</text>
<text x="257.7" y="102.5">-12V</text>
<text x="38.7" y="111.4">MCP6004</text>
<text x="41.3" y="113.9">U3A</text>
<text x="125" y="113.9">GND</text>
<text x="133" y="110.1">TL072</text>
<text x="134" y="112.6">U4A</text>
<text x="154.2" y="113.9">GND</text>
<text x="162.2" y="110.1">TL072</text>
<text x="163.1" y="112.6">U4B</text>
<text x="92" y="122.8">R14</text>
<text x="107.3" y="122.8">R16</text>
<text x="179.6" y="120.2">+5V</text>
<text x="193.5" y="120.2">+5V</text>
<text x="206.9" y="120.2">+12V</text>
<text x="227.8" y="122.8">GND</text>
<text x="246.3" y="122.8">-12V</text>
<text x="259.1" y="120.2">R19</text>
<text x="185.4" y="127.2">C2</text>
<text x="185.4" y="129.8">100nF</text>
<text x="199.4" y="127.2">C3</text>
<text x="199.4" y="129.8">100nF</text>
<text x="213.4" y="127.2">C4</text>
<text x="213.4" y="129.8">100nF</text>
<text x="228.6" y="126.6">C5</text>
<text x="228.6" y="129.1">100nF</text>
<text x="179.6" y="136.8">GND</text>
<text x="193.5" y="136.8">GND</text>
<text x="207.5" y="136.8">GND</text>
<text x="222.1" y="136.8">-12V</text>
<text x="239.7" y="135.5">LM4040BIZ-5</text>
<text x="250.1" y="132.9">U5</text>
<text x="266.7" y="132.3">C1</text>
<text x="266.7" y="134.8">100nF</text>
<text x="38.6" y="138">+</text>
<text x="38.7" y="141.8">MCP6004</text>
<text x="92" y="139.3">R15</text>
<text x="104.6" y="141.8">+</text>
<text x="151.6" y="138">+</text>
<text x="151.7" y="141.8">MCP6004</text>
<text x="41.2" y="144.4">U3B</text>
<text x="98.3" y="148.2">GND</text>
<text x="104.7" y="145.6">MCP6004</text>
<text x="107.2" y="148.2">U3C</text>
<text x="145.3" y="144.4">GND</text>
<text x="154.2" y="144.4">U3D</text>
<text x="178.3" y="145.6">+5V</text>
<text x="192.9" y="145.6">+12V</text>
<text x="217.7" y="145.6">GND</text>
<text x="227.8" y="145.6">+5V</text>
<text x="241.8" y="145.6">+5V</text>
<text x="254.5" y="145.6">GND</text>
<text x="184.2" y="151.4">C6</text>
<text x="184.2" y="153.9">10uF</text>
<text x="199.4" y="151.4">C7</text>
<text x="199.4" y="153.9">10uF</text>
<text x="213.4" y="151.4">C8</text>
<text x="213.4" y="153.9">10uF</text>
<text x="233.7" y="152.6">C9</text>
<text x="233.7" y="155.2">100nF</text>
<text x="247.7" y="155.2">100nF</text>
<text x="247.7" y="152.6">C10</text>
<text x="40.7" y="160.9">J9</text>
<text x="80.8" y="160.9">J10</text>
<text x="19.1" y="167.2">H1</text>
<text x="32.4" y="163.4">Conn_01x06_Socket</text>
<text x="73" y="163.4">Conn_01x08_Socket</text>
<text x="133.4" y="166">J8</text>
<text x="178.3" y="162.2">GND</text>
<text x="193.5" y="162.2">GND</text>
<text x="206.9" y="162.2">-12V</text>
<text x="227.8" y="162.2">GND</text>
<text x="241.8" y="162.2">GND</text>
<text x="19.1" y="173.6">H2</text>
<text x="19.1" y="169.8">M2.5</text>
<text x="125.7" y="168.5">Conn_02x03_Socket</text>
<text x="19.1" y="176.1">M2.5</text>
<text x="60.2" y="176.1">+5V</text>
<text x="42.4" y="191.4">GND</text>
<text x="83.1" y="191.4">GND</text>
</g>
<g font-size="1.8" fill="#a90000">
<text x="53.1" y="26.7" transform="rotate(-90 53.1 26.7)">30</text>
<text x="58.2" y="26.7" transform="rotate(-90 58.2 26.7)">17</text>
<text x="60.7" y="26.7" transform="rotate(-90 60.7 26.7)">27</text>
<text x="43.7" y="34">2</text>
<text x="66" y="34">28</text>
<text x="151.1" y="31.5">1</text>
<text x="151.1" y="34">2</text>
<text x="221.5" y="34">9</text>
<text x="233.4" y="31.2" transform="rotate(-90 233.4 31.2)">1</text>
<text x="243.8" y="34">13</text>
<text x="43.7" y="36.6">1</text>
<text x="43.7" y="39.1">5</text>
<text x="43.7" y="41.7">6</text>
<text x="66.6" y="36.6">3</text>
<text x="151.1" y="36.6">3</text>
<text x="151.1" y="39.1">4</text>
<text x="151.1" y="41.7">5</text>
<text x="221.5" y="39.1">4</text>
<text x="221.5" y="41.7">8</text>
<text x="243.8" y="36.6">14</text>
<text x="43.7" y="44.2">7</text>
<text x="43.7" y="46.7">8</text>
<text x="66" y="44.2">18</text>
<text x="151.1" y="44.2">6</text>
<text x="151.1" y="46.7">7</text>
<text x="221.5" y="46.7">3</text>
<text x="221.5" y="44.2">5</text>
<text x="243.8" y="44.2">10</text>
<text x="243.8" y="46.7">11</text>
<text x="43.1" y="51.8">10</text>
<text x="43.7" y="49.3">9</text>
<text x="66" y="49.3">19</text>
<text x="66" y="51.8">20</text>
<text x="233.4" y="52.1" transform="rotate(-90 233.4 52.1)">12</text>
<text x="43.1" y="54.4">11</text>
<text x="43.1" y="56.9">12</text>
<text x="43.1" y="59.4">13</text>
<text x="66" y="54.4">21</text>
<text x="66" y="56.9">22</text>
<text x="66" y="59.4">23</text>
<text x="43.1" y="62">14</text>
<text x="43.1" y="64.5">15</text>
<text x="66" y="62">24</text>
<text x="66" y="64.5">25</text>
<text x="43.1" y="67.1">16</text>
<text x="66" y="67.1">26</text>
<text x="55.6" y="74.4" transform="rotate(-90 55.6 74.4)">4</text>
<text x="58.2" y="75" transform="rotate(-90 58.2 75)">29</text>
<text x="255.9" y="77.2">15</text>
<text x="202.9" y="81.4" transform="rotate(-90 202.9 81.4)">4</text>
<text x="222" y="81.4" transform="rotate(-90 222 81.4)">8</text>
<text x="255.9" y="82.3">11</text>
<text x="255.9" y="79.8">13</text>
<text x="256.5" y="89.9">5</text>
<text x="256.5" y="84.8">9</text>
<text x="202.9" y="93.4" transform="rotate(-90 202.9 93.4)">11</text>
<text x="222" y="92.8" transform="rotate(-90 222 92.8)">4</text>
<text x="256.5" y="95">1</text>
<text x="36.1" y="101.3">2</text>
<text x="128.8" y="100.1">2</text>
<text x="158" y="100.1">6</text>
<text x="36.1" y="106.4">3</text>
<text x="48.8" y="103.9">1</text>
<text x="128.8" y="105.2">3</text>
<text x="141.5" y="102.6">1</text>
<text x="158" y="105.2">5</text>
<text x="170.7" y="102.6">7</text>
<text x="36.1" y="131.8">6</text>
<text x="148.5" y="131.8">13</text>
<text x="256.3" y="131.5" transform="rotate(-90 256.3 131.5)">3</text>
<text x="36.1" y="136.9">5</text>
<text x="48.8" y="134.4">7</text>
<text x="102.2" y="135.6">9</text>
<text x="148.5" y="136.9">12</text>
<text x="161.2" y="134.4">14</text>
<text x="256.3" y="136.6" transform="rotate(-90 256.3 136.6)">2</text>
<text x="101.6" y="140.7">10</text>
<text x="114.9" y="138.2">8</text>
<text x="40.6" y="166.1">8</text>
<text x="81.2" y="166.1">8</text>
<text x="40.6" y="173.7">5</text>
<text x="40.6" y="171.2">6</text>
<text x="40.6" y="168.7">7</text>
<text x="81.2" y="173.7">5</text>
<text x="81.2" y="171.2">6</text>
<text x="81.2" y="168.7">7</text>
<text x="129.5" y="171.2">1</text>
<text x="129.5" y="173.7">3</text>
<text x="138.4" y="171.2">2</text>
<text x="138.4" y="173.7">4</text>
<text x="40.6" y="178.8">3</text>
<text x="40.6" y="176.3">4</text>
<text x="81.2" y="178.8">3</text>
<text x="81.2" y="176.3">4</text>
<text x="129.5" y="176.3">5</text>
<text x="138.4" y="176.3">6</text>
<text x="40.6" y="183.9">1</text>
<text x="40.6" y="181.4">2</text>
<text x="81.2" y="183.9">1</text>
<text x="81.2" y="181.4">2</text>
</g>
<g font-size="1.8" fill="#0f0f0f">
<text x="38.3" y="46.6">RE_B 8</text>
<text x="38.5" y="44.1">RE_A 7</text>
</g>
<g font-size="1.8" fill="#725600">
<text x="116.8" y="59.5">File:</text>
<text x="122.1" y="59.5">led_driver.kicad_sch</text>
</g>
<g font-size="1.8" fill="#0000c2">
<text x="273.5" y="96" transform="rotate(-90 273.5 96)">current</text>
<text x="273.5" y="104.6" transform="rotate(-90 273.5 104.6)">cathode</text>
<text x="271.5" y="110.3" transform="rotate(-90 271.5 110.3)">load</text>
<text x="273.5" y="113.1" transform="rotate(-90 273.5 113.1)">LM4040</text>
<text x="271.5" y="115.4" transform="rotate(-90 271.5 115.4)">max</text>
<text x="273.5" y="117.7" transform="rotate(-90 273.5 117.7)">min</text>
<text x="275.6" y="115.4" transform="rotate(-90 275.6 115.4)">available</text>
<text x="271.5" y="123.6" transform="rotate(-90 271.5 123.6)">0.15mA</text>
<text x="273.5" y="123.6" transform="rotate(-90 273.5 123.6)">80uA</text>
<text x="275.6" y="123.6" transform="rotate(-90 275.6 123.6)">0.38mA</text>
</g>
</svg>
